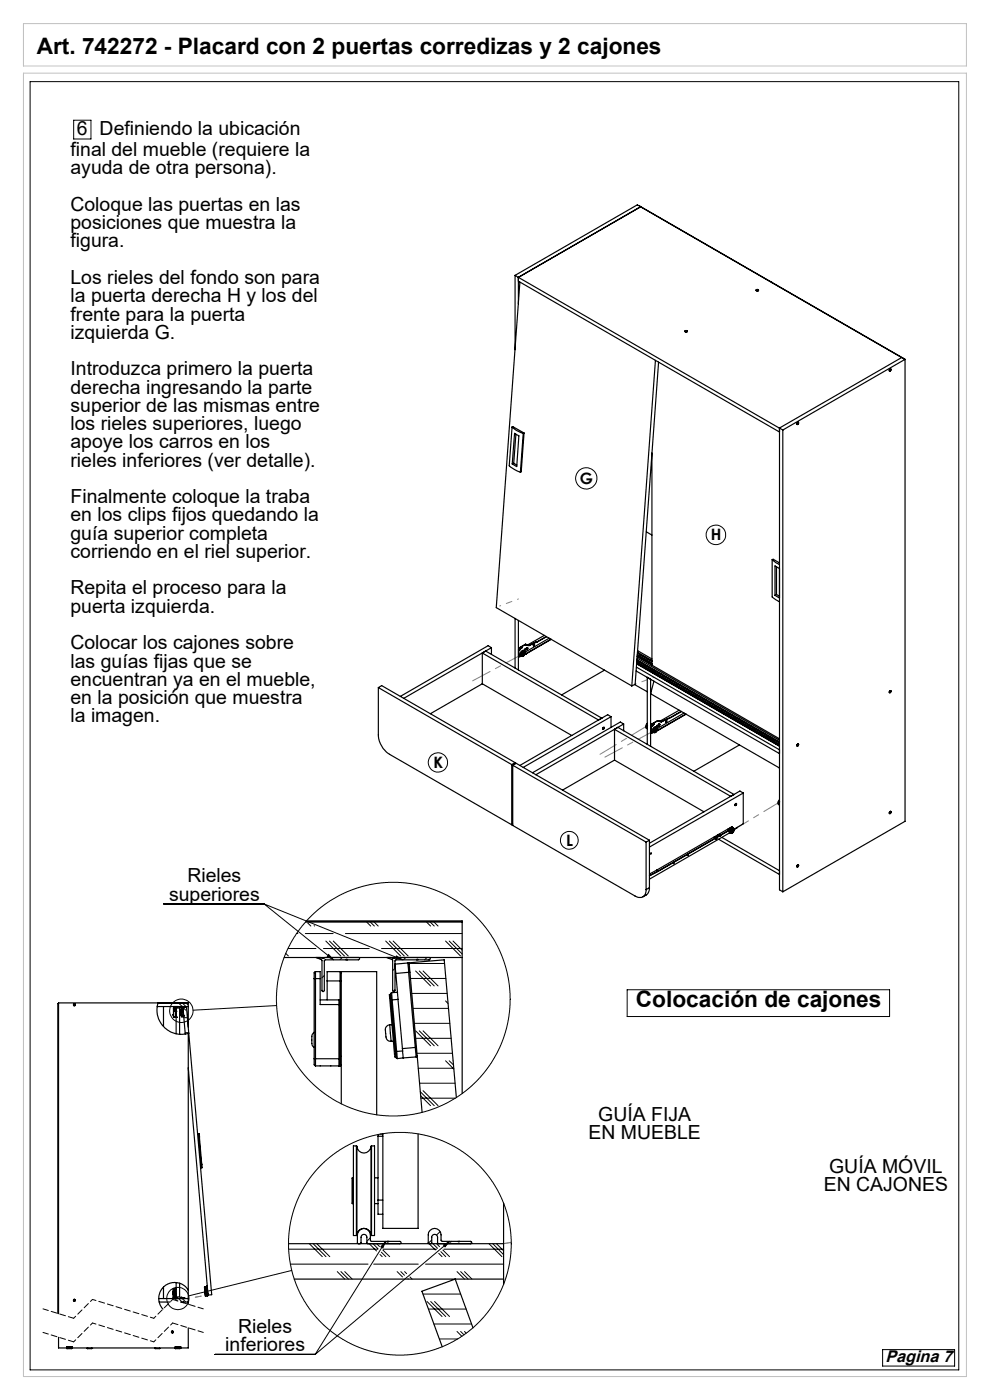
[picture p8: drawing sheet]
<svg xmlns="http://www.w3.org/2000/svg" width="210mm" height="297mm" viewBox="0 0 210 297" stroke-linecap="round" stroke-linejoin="round" font-family="sans-serif">
<g fill="none" stroke="#000" stroke-width=".21">
<path d="M6.4 17.3h197v273.3h-197zM15.6 25.5h3.7v4h-3.7zM34.8 191.8h21.2M56 191.8l29.4 11.8M56 191.8l14.7 11.8M62.9 198h.3M64.8 198h5.9M65.3 195.8l.6 .7M66.6 196.4l.1 .1M69.1 199.6l3.2 3.2M69.9 199.6l3.2 3.2M70.7 199.6l3.2 3.2"/>
<path d="M73.3 198h24.7M77.8 195.6l.8 .9M78.6 195.6l.8 .9M79.4 195.6l.8 .9M81.8 199.6l3.2 3.2M82.6 199.6l3.2 3.2M83.4 199.6l3.2 3.2M90.5 195.6l.8 .9M91.3 195.6l.8 .9M92.1 195.6l.8 .9M94.5 199.6l3.2 3.2M95.3 199.6l2.7 2.8"/>
<path d="M96.1 199.6l1.9 2M37.9 212.8l.8 .7M38.5 214.2v.1M38.7 212.8l.7 .7M38.8 213.7l.6 .6M39 215.9h.8M39.2 213.5l-.1 .1M39.3 219.1h.7M39.5 212.8l.4 .4M39.5 213.6h.1M58.7 213.3l-17.7 1M60.6 202.2l.6 .6"/>
<path d="M61.1 201.2h5.9M68.1 203.2l-.3 .2M68.6 201.2h9.7M68.8 206.9l-.5 .5M69.7 202.5l1 1.1-1.3-.7zM72.6 203.1l-.5 .5M80.9 201.2h17.1M83.8 205.4l-.5 .5M83.8 209.9l-.4 .4M84.1 202.8l1.3 .8-1.5-.3zM86.1 203.1l-.5 .5M86.8 204.4h7.5"/>
<path d="M87.1 207.6h7.5M87.3 210.7h7.6M87.6 213.9h7.5M87.9 217.1h7.5M88.2 218.7l3.1 3.2M88.2 206l3.1 3.2M88.9 206l3.2 3.2M88.9 218.7l3.2 3.2M89.7 206l3.2 3.2M89.7 218.7l3.2 3.2M90.6 203.1l-.5 .5M94.5 212.3l.5 .6"/>
<path d="M133 210h55.7v5.6h-55.7zM88.2 220.3h7.5M88.4 223.4h7.6M88.7 226.6h7.5M89 229.8h7.5M89.1 231.6l3 3M89.3 232.5l2 2.1M89.3 233h7.3M89.7 231.4l3.2 3.2M94.5 225l1.8 1.8M95.3 225l.9 .9M96.1 225v.1"/>
<path d="M37.1 275.5l.5 .5M37.9 275.5l.7 .7M38.7 275.5l.7 .7M38.7 276.3h.1M61.2 265h19M61.6 268.2h16.5M61.9 269.5l-21.9 5.4M65.6 263.8l2.8 2.8M66.4 263.8l2.7 2.8M67.2 263.8l2.8 2.8M71.5 269.8l1.6 1.6M72.3 269.8l1.6 1.6"/>
<path d="M73.1 269.8l1.6 1.6M78.3 263.8l1.6 1.6M78.6 262.6l-.8 .7M79.1 263.8l1.1 1.1M79.3 268.2h9.4M79.9 263.8l.6 .6M80.6 266.1l.5 .5M80.9 265.6l.9 1M81.2 265.2l1.5 1.4M81.3 265h11.3M81.8 263.3l-.6 1.5-.4-.3zM81.8 263.3l-14.9 24"/>
<path d="M82.2 263.4l-.1 .2M84.2 269.8l1.2 1.1M85 269.8l.8 .7M85.8 269.8l.5 .4M86.5 271.2l.1 .2M87 270.9l.4 .5M89.7 274.5h8M90.3 268.2h16.5M90.6 276.1l3.2 3.2M90.9 277.7h8M91 263.8l1.4 1.4M91.4 276.1l3.1 3.2"/>
<path d="M91.6 263.1l-.7 .6M91.8 263.8l1 1M92.2 276.1l3.2 3.2M92.6 263.8l.6 .7M93.1 265.9l.7 .7M93.4 261.3l-.8 .7M93.5 265.5l1 1.1M93.9 265.2l1.5 1.4M94.1 264.1l1.3-.8-1 1.2zM94.2 265h12.6M95.4 263.3l-28.5 24M95.7 263.3l-.1 .3"/>
<path d="M96.9 269.8l1.6 1.6M97.7 269.8l1.6 1.6M98.5 269.8l1.6 1.6M100 263.5l-.2 .3M103.7 263.8l2.8 2.8M104.5 263.8l2.3 2.4M105.3 263.8l1.5 1.6M45.6 287.3h21.3M92 280.9h8M93.2 284.1h3.9M96.9 282.5l1.1 1M97.7 282.5l.7 .7"/>
<path d="M98.5 282.5l.4 .3M187.2 286.3h15.3v3.5h-15.3z"/>
<circle cx="124.4" cy="101.5" r="2.26"/>
<circle cx="151.9" cy="113.5" r="2.07"/>
<circle cx="92.9" cy="161.8" r="2.04"/>
<circle cx="120.8" cy="178.3" r="1.89"/>
<circle cx="38.5" cy="214.4" r="2.48"/>
<circle cx="83.4" cy="212" r="24.8"/>
<circle cx="37.7" cy="275.5" r="2.36"/>
<circle cx="84.8" cy="263.8" r="23.6"/>
</g>
<path d="M15.6 279.7l-6.5-2M43.1 277.7l-6.5-2M15.6 284.7l-6.5-2M43.1 282.7l-6.5-2" fill="none" stroke="#000" stroke-width=".21" stroke-dasharray="1.3 .6" stroke-dashoffset=".1"/>
<path d="M19.6 275.7l-4 4M36.6 275.7l-4 4M19.6 280.7l-4 4M36.6 280.7l-4 4" fill="none" stroke="#000" stroke-width=".21" stroke-dasharray="1.3 .6" stroke-dashoffset=".7"/>
<path d="M32.6 279.7l-13-4M32.6 284.7l-13-4" fill="none" stroke="#000" stroke-width=".21" stroke-dasharray="1.3 .6" stroke-dashoffset=".5"/>
<path d="M106 128.6l4-1.5M134.8 145.2l3.9-1.5M44.2 274.7l-4.3 .8" fill="none" stroke="#808080" stroke-width=".21" stroke-dasharray="15.2 1.3 1.3 1.3" stroke-dashoffset="15"/>
<path d="M108.5 263.5l-1.7 .3" fill="none" stroke="#808080" stroke-width=".21" stroke-dasharray="15.2 1.3 1.3 1.3"/>
<path d="M5 15.5h200v276.5h-200zM5 5h200v9h-200z" fill="none" stroke="#c0c0c0" stroke-width=".21"/>
<path d="M137.4 153.9l-10.1 6.1M155.3 176.2l10.2-6.1" fill="none" stroke="#808080" stroke-width=".21" stroke-dasharray="15.2 1.3 1.3 1.3" stroke-dashoffset="11.2"/>
<path d="M111 138.7l-10.7 5.7M128.3 160.6l10.8-5.7" fill="none" stroke="#808080" stroke-width=".21" stroke-dasharray="15.2 1.3 1.3 1.3" stroke-dashoffset="11"/>
<path d="M84.1 202.8l1.3 .8-1.5-.3zM69.7 202.5l1 1.1-1.3-.7zM94.1 264.1l1.3-.8-1 1.2zM81.8 263.3l-.6 1.5-.4-.3z" fill="#000"/>
<g fill="none" stroke="#000" stroke-width=".25">
<path d="M109.3 58.4v15.8M109.3 58.4l.7 .4M110 58.8v5.6M110 58.8l55.3 32M110 59.7l55.3 31.9M110.3 59.9l-5 69 28.7 16.6M135.6 43.7l56.2 32.4M135.9 43.9l-25.9 14.9M135.9 43.9l55.3 31.9M135.9 43.8v.1M135.9 43.8l-.7-.3-25.9 14.9M163.7 59.9h.1"/>
<path d="M139 76.4l-5 69.1M139.7 76.8l-5 68.4-.7 .3M145.3 70.2h.4a.21 .21 0 0 1-.2 .2 .21 .21 0 0 1-.2-.2zM145.4 70.2l.2-.1a.18 .18 0 0 1 .1 .3 .18 .18 0 0 1-.3 0 .18 .18 0 0 1 0-.2zM145.5 70.2l.2 .1zM145.6 70.2v.1M160.4 61.5l.3-.1 .2 .2-.3 .1-.2-.1zM160.4 61.5a.24 .24 0 0 1 .4-.1 .24 .24 0 0 1 0 .3 .24 .24 0 0 1-.4 0zM160.5 61.5l.2 .1zM160.7 61.5v.1M188.8 78.5l.1 .1M188.8 78.3a.19 .19 0 0 1 .1 .3 .19 .19 0 0 1-.3 0z"/>
<path d="M188.8 78.3a.19 .19 0 0 1 .2 .1 .19 .19 0 0 1-.1 .3 .19 .19 0 0 1-.3-.2zM188.8 78.4l.1 .1M188.9 78.5l-.2 .1h.2M188.9 78.5v.1M191.7 76.1h.1M191.8 76.1h.1M192 76.2l-.7-.4-26 15M192 76.2l-25.9 15M192 76.2v98l-25.9 15M108.6 90.6l-.6 8.2 1 .8 1.4 .6M108.6 90.6l1 .8 1.4 .6M108.6 90.6l.2-.1 2.4 1.4"/>
<path d="M109 98.3l-.3 .1M109 98.3l.6 .4M109.1 91.9l1 .6-.5 6.5-.9-.6zM109.4 92.1l-.4 6.2M111 92l-.6 8.2M111.2 91.9l-.2 .1M111.2 91.9l-.6 8.2-.2 .1M138.3 96.1v45l27 15.6M165.3 90.8v98l.8 .4M165.3 90.8l.8 .4M166.1 91.2v98M169.1 89.7l.1-.1a.2 .2 0 0 1 .1 .3 .2 .2 0 0 1-.3 0z"/>
<path d="M169.2 89.8l.1 .1M169.2 89.6a.19 .19 0 0 1 .1 .3 .19 .19 0 0 1-.3 0zM169.2 89.7l.1 .1M169.3 89.8l-.2 .1h.2M169.3 89.8v.1M137.1 112.8l1.2 .7M163.8 118.7v7.9l1.5 1.1M163.8 118.7l1.5 1.1M163.8 118.7l.2-.1 1.3 .8M102.3 138.5l.7-.4 24.7 14.3-.7 .3zM102.3 138.5v6.6M104.2 137.4l-18.6 10.8"/>
<path d="M104.2 137.4v1.4M104.2 137.4l-.7-.4-18.6 10.7M109.3 131.2v10.5M110 131.6v10.5M110 139.2l.1 .1M110 139.1h.1M110 139.2h.1M110 137.8v1.3M110.1 139.3h.1M110.1 139.1v.1M110.1 139.1l-.1 .1M110.1 139.1h.1"/>
<path d="M110.1 139.2h.1M110.1 139.1h-.1M110.2 137.4l-.2 .4M110.2 137.4h.1M110.3 137.4l-.3 .4M110.3 137.7l-.1 .1M110.3 137.5l.1 .1M110.3 137.5v.2M110.3 137.7h.1M110.4 137.6h-.2v.2l.2-.1M110.4 137.6v.1M110.6 139.2l-.4 .1-.1-.1"/>
<path d="M110.6 137.3h.2l-.2 .3zM110.7 137.3l-.2 .2M110.8 138.3a.39 .39 0 0 1 .6-.1 .39 .39 0 0 1-.1 .6l-.1 .2a.38 .38 0 0 1-.5 .2 .38 .38 0 0 1-.1-.6zM110.9 138.3a.32 .32 0 0 1 .5 0 .32 .32 0 0 1-.1 .5 .38 .38 0 0 1-.5 .4 .38 .38 0 0 1-.1-.7zM111.1 138.5l-.3 .1 .1 .3M111.3 138.2v.3l-.1 .5-.5 .2M111.3 138.1a.63 .63 0 0 0-.9 .3 .63 .63 0 0 0 .3 .8M111.4 137.7v.1M111.4 136.7h.1M111.4 137.8l-.2 .2M111.4 136.7l-1.2 .7M111.4 138.6l.1 .1"/>
<path d="M111.4 136.7l.6 .1M111.4 138.5l.2 .1M111.5 136.7h.1M111.5 136.7l-1.2 .7M111.5 136.7v.1M111.5 136.8l.3 .1M111.5 136.7l.3 .1M111.5 138.7h-.1M111.6 138.6l-.1 .1M111.6 138.7l-.3 .1M111.6 137.7h.1M111.6 138.6v.1"/>
<path d="M111.7 137.4a.21 .21 0 0 1 .2 .1 .21 .21 0 0 1-.1 .3 .21 .21 0 0 1-.3-.1zM111.7 137.4l.2 .1-.2 .3zM111.7 137.7h-.1M111.7 137.5h.1M111.8 136.8l.5 .1M111.8 136.8v.1M111.8 137.4l-.1 .3M111.8 137.4l-.1 .1M111.8 137.5h.1M111.8 137.5l-.2 .2M111.9 137.5l-.2 .1M111.9 137.5h-.1"/>
<path d="M112 136.8l.3 .1M113.2 136.5l-.1 .5 .3-.2M113.3 136.8l-.2 .2M113.3 136.5h.1M113.3 136.8h.1M113.4 136.5l-.1 .3M113.4 136.5v.3M113.6 136.2l-1.3 .7M113.6 136.2v.1M113.6 136.3l-1.4 .7-.4-.1M113.9 136.1l-.3 .1M113.9 136.1v.1"/>
<path d="M113.9 136.2l-.3 .1M115.5 134.8l-3.5 2M115.9 135l-2 1.1M115.9 135.1l-2 1.1M116.5 135.4l-5.1 2.9M116.9 135.6l-5.3 3M116.9 135.6l-5.3 3.1M135.1 140l30.2 17.4M135.1 139.6l30.2 17.5M135.1 139.3l3.2 1.8M135.2 138.9l3.1 1.9M135.2 139.2l3.1 1.8"/>
<path d="M135.2 138.5l3.1 1.8-3.1-1.7M135.2 138.4l3.1 1.8M135.3 138l3 1.8M164.4 126.3l.9 .6M164.7 126.1l-.3 .2M164.7 120.2v5.9M164.7 126.1l.6 .4M165.3 120.6l-.9-.6v6.3M80.3 145.9v10a5.3 5.3 0 0 0 2.3 4.1l25.9 15M80.3 145.9l28.2 16.3M80.3 145.9l.7-.5 28.3 16.4M102.3 145.1l-11 6.3"/>
<path d="M102.3 145.1l19 10.9M127.9 154.5h.1M128 154.3a.2 .2 0 0 1 .1 .3 .2 .2 0 0 1-.3 0zM128 154.4h.1l-.1 .3zM128 154.5h.1M128 154.4v.1M128.1 154.4l-.2 .1M128.1 154.4h-.1v.3v-.2M128.1 154.4l-.1 .1M128.1 154.4h.1M128.2 142.2l-9.1 5.2M129.6 152l-18.6 10.8"/>
<path d="M129.6 152v2.3M129.6 152l-.7-.4-18.6 10.8M130.4 154.7l.7-.4 24.6 14.3-.7 .3zM130.4 154.7v6.6M132.3 153.6l-18.6 10.8M132.3 153.6v1.4M132.3 153.6l-.7-.4-18.6 10.7M134.6 145.2l2.7 1.6M134.9 142.3l30.4 17.6M135 141.5l30.3 17.6M135 140.8l30.3 17.5M135.1 140.5l3.3 1.9"/>
<path d="M137.3 153.5l-.3 .3a.47 .47 0 0 0 .3 .8v-.7M137.3 157.9v-14.2l.7 .4v14.2M138 155.4l.2 .1M138 154h.1M138 154l.1 1.3M138 155.4h.1M138.1 154v1.3M138.1 155.3l.1 .1M138.1 155.3l-.1 .1M138.2 155.3v.1M138.2 155.3h-.1M138.2 155.4h-.1"/>
<path d="M138.3 153.6l-.3 .4M138.3 142.4l.3-.1 .2 .2-.3 .2zM138.3 153.6h.1M138.3 153.6l-.2 .4M138.4 153.8l-.1 .2M138.4 153.7l.1 .1M138.4 153.7v.1M138.4 153.8l.1 .1M138.4 142.4v.2h.2M138.4 142.4h.3v.2l24.8 14.3M138.4 142.4h.1M138.4 142.4l.2 .2"/>
<path d="M138.4 142.4l.2 .1M138.5 153.9l-.1 .2-.1-.1M138.5 153.8l-.1-.1-.1 .3M138.5 153.8v.1M138.6 142.5l-.1 .1M138.6 142.5v.1M138.6 142.5l.1-.1-.1 .2M138.6 142.5h.1M138.6 155.4l-.3 .1-.2-.1M138.6 142.6l24.9 14.3M138.7 153.5h.1l-.2 .3zM138.7 144.5l-.7 2.7 27.3 15.7"/>
<path d="M138.7 153.5l-.1 .2M138.9 154.5a.39 .39 0 0 1 .6-.1 .39 .39 0 0 1-.2 .6v.1a.38 .38 0 0 1-.6 .3 .38 .38 0 0 1 0-.6zM138.9 154.6v-.1a.32 .32 0 0 1 .5 0 .32 .32 0 0 1-.1 .5 .38 .38 0 0 1-.5 .4 .38 .38 0 0 1 0-.7zM139.2 154.7l-.3 .1v.3M139.3 154.4v.6l-.6 .4M139.3 154.3a.63 .63 0 0 0-.8 .3 .63 .63 0 0 0 .2 .8M139.4 153.9l-.1 .3zM139.5 152.9h.1M139.5 152.9l-1.2 .7M139.5 152.9l.6 .1M139.5 152.9v.1M139.5 153l.3 .1"/>
<path d="M139.6 152.9h.1M139.6 152.9l.2 .1M139.6 152.9l-.1 .1M139.6 154.9h-.2M139.7 154.8l-.1 .1M139.7 154.9l-.3 .1M139.7 153.8h.1M139.7 154.8v.1M139.7 154.8h-.2l.1 .1M139.7 153.6a.21 .21 0 0 1 .3 .1 .21 .21 0 0 1-.1 .3 .21 .21 0 0 1-.3-.1zM139.8 153.8h.1M139.8 153.9h.1"/>
<path d="M139.8 153l.5 .1M139.8 153v.1M139.9 153.7h.1M139.9 153.7l-.2 .1M139.9 153.7h-.1v.2M139.9 153.7l-.1 .1M140.1 153l.2 .1M141.3 152.7l-.1 .5 .2-.2M141.4 153l-.2 .2M141.4 152.7h.1M141.4 153h.1M141.4 152.7v.3"/>
<path d="M141.7 152.4l-1.4 .7M141.7 152.4v.1M141.7 152.5l-1.4 .7-.5-.1M142 152.3l2.5-1.4-2.5 1.5M142 152.3l-.3 .1M142 152.3v.1M142 152.4l-.3 .1M144.1 150.7l-4 2.3M145.1 151.3l-5.6 3.2M145.5 151.5l-5.8 3.3M145.5 151.5l-5.8 3.4M156.8 158l-9.6 5.6"/>
<path d="M163.4 156.9l.4-.1 .1 .2-.4 .1zM163.5 156.9h.1M163.5 156.9l.1 .1M163.5 156.9v.2h.2M163.5 156.9h.3v.2l1.5 .9-1.6-.9M163.6 157h-.1h.2M163.6 157l.1 .1M163.6 156.9h.1v.1M163.7 157v.1M163.7 157h.1M165.3 157.5l-30.2-17.4 30.2 17.5M169.1 157.9l.1-.1a.2 .2 0 0 1 .1 .3 .2 .2 0 0 1-.3 0z"/>
<path d="M169.2 158h.1M169.2 158l.1 .1M169.2 157.8a.19 .19 0 0 1 .1 .3 .19 .19 0 0 1-.3 0zM169.3 158v.1M188.7 146.6l.1-.1a.19 .19 0 0 1 .2 .2 .19 .19 0 0 1-.1 .2 .19 .19 0 0 1-.3-.1zM188.7 146.6l.1-.1a.17 .17 0 0 1 .1 .3 .17 .17 0 0 1-.3 0zM188.8 146.7l.1 .1M188.8 146.6l.1 .1M188.9 146.7l-.2 .1h.2M188.9 146.7v.1M108.5 162.2v12.8M108.8 162.3v12.8l25.9 15a1.43 1.43 0 0 0 1.7 .2 1.43 1.43 0 0 0 .7-1.6"/>
<path d="M108.8 162.3l28.3 16.3M108.8 162.3l.7-.4 28.3 16.4M108.8 174.8l-.3 .2M109.3 161.8l-.8 .4M109.3 161.8v.3M130.4 161.3l-11.1 6.3M130.4 161.3l18.9 10.9M137.1 178.6v10.1M137.8 178.3l-.7 .3M137.8 178.3v10M151.4 177.7l.4 .1M151.4 177.7l.3 .1"/>
<path d="M151.7 177.6l-.1 .1M151.7 177.6l.2 .2M151.7 177.5l.3 .2M151.7 177.5v.1M151.7 177.8h.1M151.7 177.9h.1M151.7 177.8l-12.1 7M151.7 177.9l-13.9 7.9M151.8 177.5h-.1M151.8 177.9h.1M151.8 177.5l.2 .1M151.8 177.5l-.4 .2"/>
<path d="M151.8 177.8h.1M151.9 177.8h-.1M152 177.7l-.1 .1M152 177.7h.1M152 177.7l-.2 .2M152 177.7v.2h-.2M152 177.7l-.2 .3M152 177.6v.1M152.3 177.2l.3 .1-.6 .3M152.3 177.2l.5 .1M152.4 178l12.9 7.5M152.5 177.2h-.1"/>
<path d="M152.5 177.2l.3 .1M152.5 177.1l.3 .1M152.5 177.1v.1M152.5 177.4h.1M152.5 177v.1M152.5 177.4l-.5 .3M152.5 177l.3 .2M152.5 177l-.2 .2M152.8 177.2v.1M152.8 177.2h.1M152.8 177.2l-.3 .2M153.1 177.7l12.2 7"/>
<path d="M154.7 176.2v.4l.3 .2M154.7 176.1l-1.9 1.1M154.7 176.1h.1M154.8 176.7l-17 9.8M155.1 175.9a.39 .39 0 0 1 .6-.1 .39 .39 0 0 1-.1 .6 .42 .42 0 0 1-.6 .4 .42 .42 0 0 1 0-.7zM155.2 176.4h.1M155.2 175.9a.32 .32 0 0 1 .5-.1 .32 .32 0 0 1-.1 .5 .39 .39 0 0 1-.3 .5 .39 .39 0 0 1-.4-.3 .39 .39 0 0 1 .1-.5zM155.3 176.1l.2 .1-.3 .3zM155.4 175.4l-1 .5 .3 .2M155.4 175.4v.1M155.4 175.4l-16.1 9.2M155.4 175.5l-.4 .1-.3 .5"/>
<path d="M155.4 175.5l.2 .2M155.4 176l-.2 .1v.3M155.6 175.8l-.1 .6-.3 .3h-.2M155.9 170.7v.1M156 170.5h.1a.19 .19 0 0 1 .1 .3 .19 .19 0 0 1-.3-.1zM156 170.6h.2l-.2 .2zM156 170.6h.1M156 170.7h.1M156.1 170.6l-.1 .2 .1-.1M156.1 170.6l-.2 .1M156.2 170.6l-.1 .1M156.2 170.6h-.1"/>
<path d="M156.3 175.5v.2l-.5 .3M157.7 168.2l-19.9 11.5M157.7 168.2v6.6l-1.9 1.1M157.7 168.2l-.7-.4-19.2 11.1M165.3 162.9h.1M165.3 169.6l-.2 .4a.47 .47 0 0 0 .2 .8v-.7M165.3 162.7v.2M188.7 172.3l.1-.1a.19 .19 0 0 1 .2 .1 .19 .19 0 0 1-.1 .2 .19 .19 0 0 1-.3-.1zM188.7 172.2h.1a.19 .19 0 0 1 .1 .2 .19 .19 0 0 1-.3 .1zM188.8 172.3h.1M188.8 172.3l.1 .1M188.8 172.4h.1"/>
<path d="M188.9 172.3v.1M64.8 195.6h33.2M65 195.4h33v36.6M137.8 188.3a1.84 1.84 0 0 1-.7 1.6l-.7 .3M137.8 188.3l-.7 .4M138 180.9l.2 .1-.2 .2zM139.3 184.6l.3 .2M139.3 184.6l-1.5 .8M139.6 184.8l-1.8 1M142.8 183l.1 .2 .1-.1v-.2l-.2 .3M145.8 181.3v.2l.2-.2-.2 .2M169.1 183.6l.1-.1a.19 .19 0 0 1 .1 .3 .19 .19 0 0 1-.3 0z"/>
<path d="M169.1 183.6l.1-.1a.2 .2 0 0 1 .1 .3 .2 .2 0 0 1-.3 0zM169.2 183.7l.1 .1M169.2 183.6l.1 .1M169.3 183.7l-.2 .1h.2M169.3 183.7v.1M12.4 212.9h-.1v65.8M15.7 213.1l.1 .2zM33.3 213.5h6.6M33.5 212.8a5.2 5.2 0 0 0 6.4 6.4M33.5 212.8h6.4M34.7 213.5v4.3M36.8 215.1v.3"/>
<path d="M36.8 214h.1M36.8 215.7h.1M36.8 215.7v.1M36.8 214v-.1l.1 .1M36.8 214v1.7M36.8 213.9v.1M36.8 213.5l.1 .1M36.8 215.8h.6M36.9 213.5h.1M36.9 214v.6h.4M36.9 214.5h.4M36.9 213.6h.1"/>
<path d="M36.9 213.5l.1 .1M37 213.6h.1M37 213.5v.8v-.7M37 213.5h.1M37.1 214v-.1h1v5.5M37.1 214v.5M37.3 214.6h.1M37.3 215.7h.1M37.3 215.7v.1M37.3 215.8h.1M37.3 214.5v.1M37.3 213.9v.1h-.2"/>
<path d="M37.3 213.9h.1M37.4 215.6l-.6 .1M37.4 213.9v5.4M37.5 213.6h.1M37.7 213.5l-.7 .1M38.3 213.5l.2 .1M38.4 215v.3M38.4 214.3v.1M38.4 214.3h.1M38.4 215h.1M38.4 214.4h.1M38.4 214.4l.1 1.2"/>
<path d="M38.4 213.5h.1M38.4 213.5l.1 .1M38.4 214.5h.1M38.4 214.3l.1 .2M38.4 214.3v.2M38.4 215.3h.1M38.4 214.5l.1 1M38.5 213.6v.7v-.7M38.5 213.6h.1M38.5 214.5v1M38.5 215.6h.1M38.5 215.6l.2 .1"/>
<path d="M38.5 213.5h.1M38.5 215.5v.1M38.5 215.5h.1M38.5 213.9l.1 .4M38.6 214.3v.1M38.6 214.4l-.1 .1M38.6 214.4l.1 1.1M38.6 214.3h-.2M38.7 215.5h.1M38.7 215.5v.2M38.7 215.5l-.2 .1M38.8 213.7v.2"/>
<path d="M38.8 213.7h.1M38.8 213.7h-.3v.2M38.8 213.9h.1M38.8 213.7l.7-.1 5.4 61.1h-.8l-4.2-48.2M38.8 213.7l.5 5.7M38.8 213.9l.1 1.5M38.8 213.9h-.3M38.9 215.4v.2M38.9 215.4h.1M38.9 215.4l-.2 .1M38.9 215.6l-.2 .1M39 213.6h.1"/>
<path d="M39 215.6h-.1M39.2 213.5l-.7 .1M39.9 217.9v-5.1h-27.5v65.9M39.9 219.2v57.5M40 219.2h-.1M60.3 203.1h37.7M66.6 219a2.19 2.19 0 0 0-.5 2.2 .99 .99 0 0 0 .5 1M66.6 207.6h.3M66.6 207.6v17M66.9 206.1v1.5M66.9 206.1l-.3 .3v1.2M66.9 206.1h1v1.5"/>
<path d="M66.9 207.6v17M66.9 207.6h1M67 203.1l1.2 .4 .1 .3v6.3a.25 .25 0 0 0 .2 .3 .25 .25 0 0 0 .3-.3v-6.3l.1-.2h7.1a.25 .25 0 0 0 .3-.2 .25 .25 0 0 0-.3-.3M67.9 203.1l.5 .2 .6-.2M67.9 207.6v5.5h4M67.9 212.1h4M69.4 208.1v4M69.4 208.1h2.7M71.9 213.1h.2M71.9 212.1v1M71.9 212.1l.2 .3M71.9 213.1v11.5"/>
<path d="M72.1 212.4v.7M72.1 208.1h.3M72.1 206.1v2M72.1 206.1h-2.7v2M72.1 206.1l.3 .3M72.1 208.1v4.3M72.1 213.1v11.5M73.4 203.6l.1-.1 .2 .1M82 203.1l1.1 .4 .2 .3v6.3a.25 .25 0 0 0 .2 .3 .25 .25 0 0 0 .3-.3v-6.3l.1-.2h7.1a.25 .25 0 0 0 .3-.2 .25 .25 0 0 0-.3-.3M82.7 217.4a1.12 1.12 0 0 0-.9 1.6v.5a1.12 1.12 0 0 0 1.2 1.4M82.7 217.4l.3 3.5M82.7 211.7l1 11.9"/>
<path d="M82.8 211h-.2l.1 .7M82.9 203.1l.5 .2 .6-.2M82.9 211.6l-.2 .1M82.9 212.1h.3M82.9 212.1l1 11M83 210.6l-.2 .2 .1 1.3M83 210.6l.2 1.5M83.1 217.4h-.4M83.2 212.1l.9 11M84 206.5l.3 4M84.3 210.5l.1 1.5M84.3 210.5l-1.3 .1"/>
<path d="M84.4 212l-1.2 .1M84.4 212l1 11M86.5 204.3l.2 2M86.5 204.3l.3 .2M86.5 204.3l-2.7 .2 .2 2M86.7 206.3h.3M86.7 206.3l1.4 15.9M86.7 206.3l-2.7 .2M88.4 203.6l.1-.1 .2 .1M66.6 224.6h.3M66.6 224.6v1.2l.3 .3M66.9 224.6v1.5"/>
<path d="M66.9 224.6h5M66.9 226.1h5.2M71.9 224.6h.2M71.9 224.6v1.5l.2-.3M72.1 224.6v1.2M72.1 224.1h.3M72.1 225.8v.3M72.4 225.8l-.3 .3M72.4 234.2v-28.1h7.5v30.4M83.5 220.9h-.5M83.7 223.6v.6h.3M83.9 223.1l.1 1.2 .3 .3"/>
<path d="M83.9 223.6h-.2M84.1 223.1h-.2M84.1 223.1l.2 1.5M85.4 223l.1 1.4M85.4 222.5h.1M85.4 223l-1.3 .1M85.5 224.4l-1.2 .2M88.1 222.2l.2 2M88.1 222.2h.2M88.1 222.2l-2.8 .3M88.3 224.2l-2.8 .2M88.5 223.9l-.2 .3"/>
<path d="M96.8 232.8l-2.6-29.2-7.4 .7 2.7 31.7M42.1 240.5h.2v.7M42.1 240.5h-.2M42.1 240.5l.6 7.2M42.3 241.2l.6 6.5h-.2M42.3 241.2h.1M42.7 247.7l-.2 .1M74.8 249.9v5.4M74.8 249.9h.2M74.8 255.3h.2M75.6 243.1l.1 .1M75.6 243.1h-.6v19h.6"/>
<path d="M75.6 243.1v19M75.7 243.2a1.5 1.5 0 0 0 1.5 1.4 1.5 1.5 0 0 0 1.5-1.4M75.7 243.2v18.8M78.7 243.2v18.8M78.8 243.1l-.1 .1M78.8 243.1h.6v19h-.6M78.8 243.1v19M79.4 249.9h.8M79.4 255.3h.8M80.2 254.6v3h1M80.2 241v13.6M80.2 240.7v.3"/>
<path d="M80.2 254.6h1M80.2 241h1M80.6 240.6h.6M81.2 240.5v20.1h7.5v-20M106.8 255.2v17.2M15.7 275.8l.1 .1zM33.7 275.5h6.2M33.8 276.2h2.3M34.7 273v2.5M36.7 274.1h.1M36.7 274.6h.1M36.7 274.1v.5"/>
<path d="M36.8 273.4h.1M36.8 273.4v1.9M36.8 275.3h.1M36.8 273.4l.1 .1 .2-.1M36.8 275.3l.2-.2 .1 .2M36.8 275.3l.1 .2M36.9 275.5v-.2l.1 .2M36.9 275.5h.1M37.1 273.4h.1M37.1 275.3h.1M37.1 275.4h.1M37.1 275.4l.6 .1"/>
<path d="M37.1 273.4v1.9M37.1 275.3v.1M37.2 274.1h.1M37.2 274.6h.1M37.3 273.2v1.3M37.3 274.5l.1 .3M37.3 273.2h.1M37.3 274.5h.1M37.4 273.2h-.1M37.4 272.1v3h.7v-2.9M37.5 275.4h.1M38.3 276.2h1.6"/>
<path d="M38.4 275.5v-.2l.2 .2M38.6 275.4l-.1-.3-.2 .4M38.6 275.4h.1M38.6 275.4l.6 .1M38.7 276.3l.2-.1 .1 .2M39 275.4h.1M39.9 273.7a3.4 3.4 0 0 0-4.9-1 3.4 3.4 0 0 0-.4 5M43.4 273h.1M43.4 273.7h.1M43.4 273.7l.1 .5M43.4 273l.2 1.9M43.5 274.2h.1"/>
<path d="M43.5 273l.1 1.9M43.6 274.9h.1M43.7 273h.1M43.7 273v.2l-.2-.2M43.7 273l.2 1.9M43.9 272.8l.1 1.3M43.9 274.9h.1M43.9 274.9l-.2-.1-.1 .1M43.9 274.2h.1M44 272.7l-.1 .1M44 273.6l-.1 .1M44 274.1l.1 .3"/>
<path d="M44 272.8h-.1M44 274.1h.1M61.2 263.8h45.6M62.4 271.4h44.4M75.7 262l-.1 .1M75.7 262a1.5 1.5 0 0 1 1.5-1.4 1.5 1.5 0 0 1 1.5 1.4M76.1 263.8l-.3-.1a3.3 3.3 0 0 1 .4-2.7 1.35 1.35 0 0 1 1.5-.3 1.35 1.35 0 0 1 .9 1.3v1.1l.1 .2h6.1a.25 .25 0 0 1 .3 .3 .25 .25 0 0 1-.3 .2M76.3 263.8l.3-.2v-1.1a.62 .62 0 0 1 .6-.6 .62 .62 0 0 1 .6 .6v1.2l.3 .1M78.7 262l.1 .1M82.2 263.3l.1 .2 .1-.2M91.1 263.8l-.3-.1a3.5 3.5 0 0 1 .4-2.7 1.35 1.35 0 0 1 1.5-.3 1.35 1.35 0 0 1 .9 1.3v1.1l.1 .2h6.1a.25 .25 0 0 1 .3 .3 .25 .25 0 0 1-.3 .2M91.3 263.8l.3-.1v-1.2a.62 .62 0 0 1 .6-.6 .62 .62 0 0 1 .6 .6v1.2l.3 .1"/>
<path d="M97.2 263.3l.1 .2 .1-.2M12.4 283.7v2.3h1.8M14.2 286.1h.1M14.2 286.1h1M14.2 285.8h1M14.2 285.8v.3M14.2 285.7v.1M14.2 285.7v.4M14.2 285.7h1M15.2 285.7v.1M15.2 285.7h.1M15.2 285.8h.1"/>
<path d="M15.2 286.1h.1M15.2 286.1h-1M15.2 286h22M15.2 285.8v.3M18.5 286.1h.1M18.5 286.1h.9M18.5 286v.1M19.4 286.1h.1M19.4 286v.1M32.9 286.1h.9M32.9 286.1h.1M32.9 286v.1"/>
<path d="M33.8 286.1h.1M33.8 286v.1M33.9 286.1h-.1M33.9 286v.1M36.5 282.6h.2zM37.2 286.1h.1M37.2 286.1h1M37.2 285.8h1M37.2 285.8v.3M37.2 285.7v.4M37.2 285.7v.1M37.2 285.7h1"/>
<path d="M38.2 285.7v.1M38.2 285.8h.1M38.2 286.1h.1M38.2 285.7h.1M38.2 286.1h-1M38.2 285.8v.3M39.9 281.7v4.3h-1.7M100.3 281.7l-3.7-10.3-7.1 2.5 4.3 11.8"/>
<circle cx="111" cy="138.7" r=".2"/>
<circle cx="111.3" cy="137.9" r=".15"/>
<circle cx="139" cy="154.9" r=".2"/>
<circle cx="139.4" cy="154.1" r=".15"/>
<circle cx="139.8" cy="153.8" r=".18"/>
<circle cx="15.8" cy="213.2" r=".21"/>
<circle cx="15.8" cy="275.9" r=".2"/>
<circle cx="36.6" cy="282.6" r=".19"/>
</g>
<g font-size="4.8">
<text x="7.8" y="11.5">Art. 742272 - Placard con 2 puertas corredizas y 2 cajones</text>
<text x="134.9" y="213.7">Colocación de cajones</text>
</g>
<g font-size="4.1">
<text x="16.3" y="28.6">6</text>
<text x="21.1" y="28.6">Definiendo la ubicación</text>
<text x="15" y="33.1">final del mueble (requiere la</text>
<text x="15" y="37">ayuda de otra persona).</text>
<text x="15" y="44.8">Coloque las puertas en las</text>
<text x="15" y="48.6">posiciones que muestra la</text>
<text x="15" y="52.5">figura.</text>
<text x="15" y="60.2">Los rieles del fondo son para</text>
<text x="15" y="64.1">la puerta derecha H y los del</text>
<text x="15" y="68">frente para la puerta</text>
<text x="15" y="71.9">izquierda G.</text>
<text x="15" y="79.6">Introduzca primero la puerta</text>
<text x="15" y="83.5">derecha ingresando la parte</text>
<text x="15" y="87.4">superior de las mismas entre</text>
<text x="15" y="91.2">los rieles superiores, luego</text>
<text x="15" y="95.1">apoye los carros en los</text>
<text x="15" y="99">rieles inferiores (ver detalle).</text>
<text x="15" y="106.7">Finalmente coloque la traba</text>
<text x="15" y="110.6">en los clips fijos quedando la</text>
<text x="15" y="114.5">guía superior completa</text>
<text x="15" y="118.4">corriendo en el riel superior.</text>
<text x="15" y="126.1">Repita el proceso para la</text>
<text x="15" y="130">puerta izquierda.</text>
<text x="15" y="137.7">Colocar los cajones sobre</text>
<text x="15" y="141.6">las guías fijas que se</text>
<text x="15" y="145.5">encuentran ya en el mueble,</text>
<text x="15" y="149.4">en la posición que muestra</text>
<text x="15" y="153.2">la imagen.</text>
<text x="35.9" y="191">superiores</text>
<text x="39.7" y="187">Rieles</text>
<text x="126.9" y="237.8">GUÍA FIJA</text>
<text x="124.8" y="241.7">EN MUEBLE</text>
<text x="175.9" y="248.7">GUÍA MÓVIL</text>
<text x="174.7" y="252.6">EN CAJONES</text>
<text x="47.8" y="286.7">inferiores</text>
<text x="50.5" y="282.7">Rieles</text>
</g>
<text font-size="3.6" x="187.8" y="289">Pagina 7</text>
<g font-size="3.3">
<text x="123" y="102.6">G</text>
<text x="150.8" y="114.6">H</text>
<text x="91.9" y="162.9">K</text>
<text x="120.1" y="179.4">L</text>
</g>
</svg>
